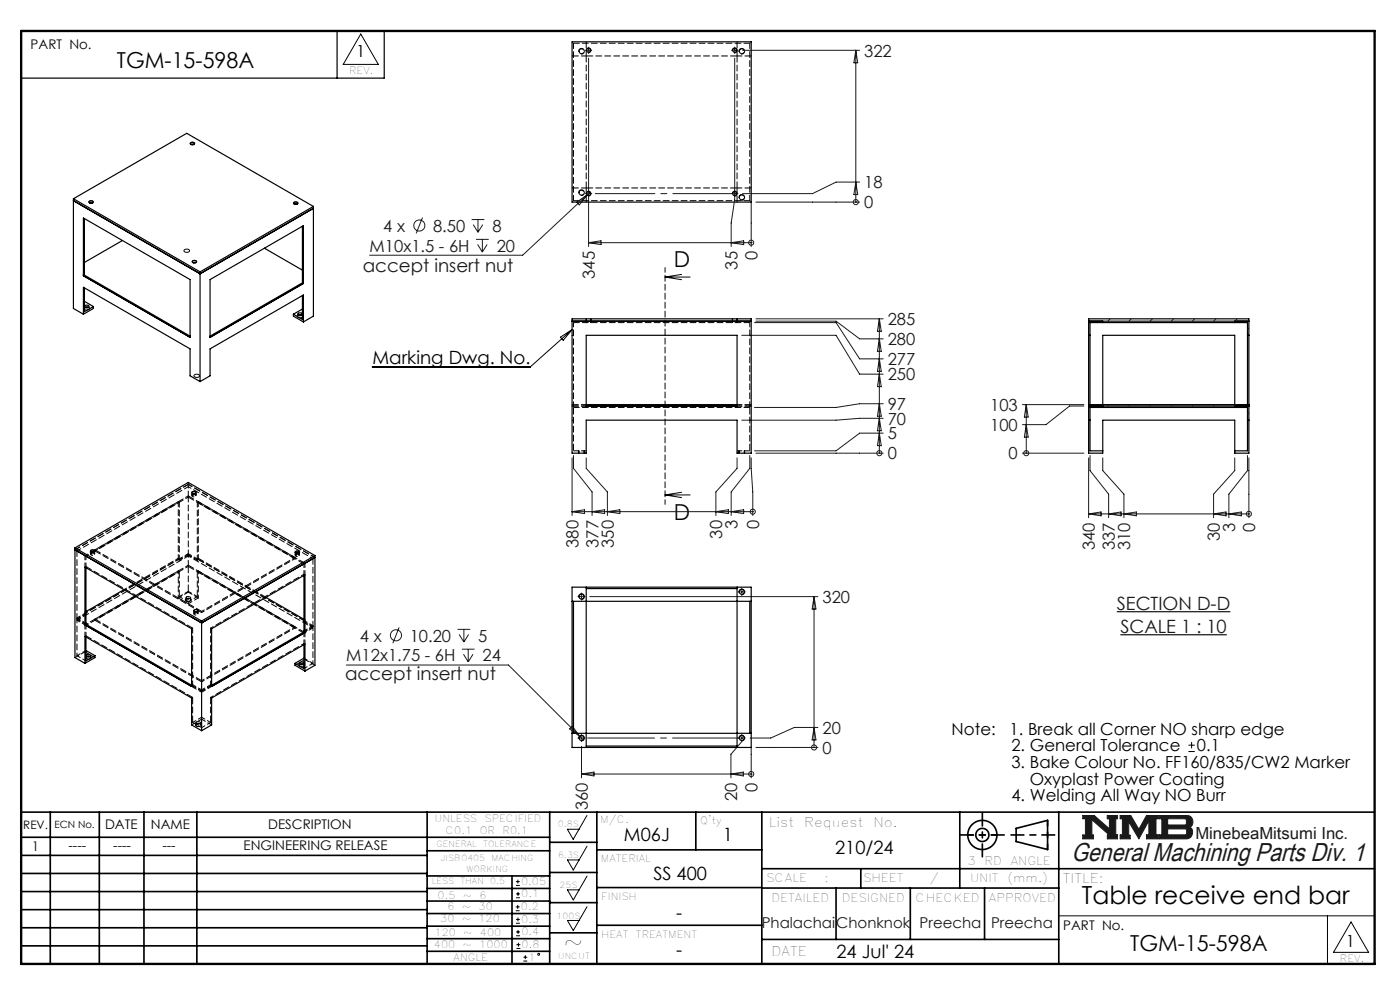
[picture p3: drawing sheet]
<svg xmlns="http://www.w3.org/2000/svg" width="297mm" height="210mm" viewBox="0 0 297 210" stroke-linecap="round" stroke-linejoin="round" font-family="sans-serif">
<g fill="none" stroke="#000" stroke-width=".35">
<path d="M4.5 172.3h287.1M4.5 177.6h112.1M10.7 172.3v32.2M21.1 172.3v32.2M30.5 172.3v32.2M41.8 172.3v32.2M90.6 172.3v32.2M116.6 172.3v32.2M116.6 178.7h10M126.6 172.3v32.2M147.6 172.3v8M161.6 172.3v32.2"/>
<path d="M203.6 172.3v16.1M215.6 175.7l6.6-1.7v6.2l-6.6-1.7zM224.6 172.3v32.2M4.5 185.3h86.1M4.5 181.4h86.1M4.5 189.1h86.1M4.5 193h86.1M4.5 196.8h86.1M90.6 199.1h26M90.6 193.8h26M90.6 188.5h26M90.6 191.1h26"/>
<path d="M90.6 180.5h26M90.6 185.8h26M90.6 196.5h26M108.6 185.8v18.5M116.6 185.1h10M116.6 191.5h10M116.6 197.9h10M126.6 196.3h35M126.6 188.3h35M126.6 180.3h35M161.6 184.3h130M161.6 199.3h63"/>
<path d="M161.6 188.4h63M177.4 188.4v10.9M182.6 184.3v4.1M193.1 188.4v10.9M208.9 188.4v10.9M4.5 200.6h86.1M90.6 201.8h26"/>
<circle cx="208.4" cy="177.1" r="3.1"/>
<circle cx="208.4" cy="177.1" r="1.39"/>
</g>
<path d="M229.7 173h2.4l3.3 2.8v-2.1h-.5v-.7h2.2v.7h-.4v3.4h.4v.8h-2.2v-.8h.4l-3.7-3.2v3.2h.4v.8h-2.3v-.8h.6v-3.4h-.6zM237.6 173h2.3l1.7 2.9 1.6-2.9h2.5v.7h-.5v3.4h.5v.8h-2.5v-.8h.5v-3l-2.1 3.8-2.1-3.6v2.9h.3v.7h-2.2v-.8h.5v-3.4h-.5zM245.9 173h6a1.34 1.34 0 0 1 1.1 1 1.34 1.34 0 0 1-.6 1.5 1.33 1.33 0 0 1 .5 1.4 1.33 1.33 0 0 1-1.2 1h-5.8v-.8h.6v-3.4h-.6zM247.7 173.7h3.8l.2 .2v.8l-.3 .3h-3.7zM247.7 175.8h3.8l.2 .3v.7l-.3 .3h-3.7z" fill="none" stroke="#191924" stroke-width=".21"/>
<path d="M76.5 7.2l3.8 6.5h-7.5zM124.5 173l-2.9 5-1.2-2.1h2.4M124.5 179.5l-2.9 5.1-1.2-2.2h2.4M124.5 185.8l-2.9 5.1-1.2-2.1h2.4M124.5 192.3l-2.9 5.1-1.2-2.1h2.4M224.6 194.3h67M281.6 194.3v10.2M286.6 195.6l3.7 6.4h-7.4z" fill="none" stroke="#000" stroke-width=".21"/>
<path d="M4.5 6.6h287.1" fill="none" stroke="#000" stroke-width=".21" stroke-dasharray="6.3 1.3 1.3 1.3" stroke-dashoffset="1.9"/>
<path d="M71.5 6.6v10M81.5 6.6v10h-77" fill="none" stroke="#000" stroke-width=".25"/>
<path d="M205.3 177.1h6.2M222.2 174v6.2" fill="none" stroke="#000" stroke-width=".35" stroke-dasharray="15.2 1.3 1.3 1.3" stroke-dashoffset="14.1"/>
<path d="M203.8 177.1h9.2M208.4 172.5v9.2M214.5 177.1h9.3" fill="none" stroke="#000" stroke-width=".35" stroke-dasharray="15.2 1.3 1.3 1.3" stroke-dashoffset="12.5"/>
<path d="M4.5 6.6h287.1v197.9h-287.1z" fill="none" stroke="#000" stroke-width=".5"/>
<path d="M229.7 173v.7h.6v3.4h-.6v.8h2.3v-.8h-.4v-3.2l3.7 3.2h-.4v.8h2.2v-.8h-.4v-3.4h.4v-.7h-2.2v.7h.5v2.1l-3.3-2.8zM237.6 173v.7h.5v3.4h-.5v.8h2.2v-.7h-.3v-2.9l2.1 3.6 2.1-3.8v3h-.5v.8h2.5v-.8h-.5v-3.4h.5v-.7h-2.5l-1.6 2.9-1.7-2.9zM247.7 175.8h3.8l.2 .3v.7l-.3 .3h-3.7zM245.9 173v.7h.6v3.4h-.6v.8h6.3l.5-.5 .3-.8-.1-.7-.5-.4a1.34 1.34 0 0 0 .6-1.5 1.34 1.34 0 0 0-1.1-1zM247.7 173.7h3.7l.3 .2v.9l-.3 .2h-3.7z" fill-rule="evenodd" fill="#191924"/>
<g fill="none" stroke="#191924" stroke-width=".21">
<path d="M124.6 10.7h.5M124.9 10.4v.5M124.9 12.3v40M155.6 10.7h.5M155.9 10.4v.5M155.9 12.3v30l-.8 5v5M157.5 10.7h24.9M181.6 10.7v32.2M181.6 10.7l.4 2.6h-.9zM181.6 38.6l.4 2.7h-.9zM182.4 38.6h-5l-5 2.5h-14.9M89.6 46.2l-1.3 3.3"/>
<path d="M100.1 46.6h2.6M100.4 47.6l1 1.7M101 50.8h2.7M101.3 51.9l1 1.6M101.4 46.6v2.7M102.3 50.8v2.7M102.4 47.6l-1 1.7M103.3 51.9l-1 1.6M122.3 42.9l2.3-1.5-1.7 2.1zM124.6 41.1h.5M124.9 51.5h34.5M124.9 51.5l2.6-.4v.8z"/>
<path d="M125.2 40.8l-14.3 13.3h-32.5M155.1 51.5l2.7-.4v.8zM155.6 41.1h.5M159.4 51.5h.1M159.4 42.9v9.4M160.4 42.9h22M181.6 42.9h.1M157.4 71.1h20l5 8.3h5M160.1 68.4h17.3l5 7.7h5M160.4 68.1h17l5 3.8h5M160.4 67.6h27M186.5 67.6v28.5"/>
<path d="M186.5 79.4l.5 2.6h-.9zM186.5 71.9l.5 2.6h-.9zM186.5 67.6l.5 2.7h-.9zM186.5 76.1l.5 2.7h-.9zM231 67.6l-.1 .1M235.5 67.6l-.5 .5M240 67.6l-.5 .5M244.5 67.6l-.5 .5M249 67.6l-.5 .5M253.5 67.6l-.5 .5M258 67.6l-.5 .5M262.4 67.6l-.5 .5"/>
<path d="M264.9 69.6l-.3 .3M121.4 97.1v12.3M121.7 96.6v2.8l3.9 5v5M124.4 97.1v2.3l4.5 5v5M156.4 97.1v2.3l-4.5 5v5M159.1 96.6v2.8l-4 5v5M159.4 97.1l.3 7.3v5M160.4 96.1h27M186.5 96.1h.1M186.5 88.7l.5 2.7h-.9zM186.5 91.9l.5 2.6h-.9zM186.5 85.6l.5 2.7h-.9z"/>
<path d="M187.4 88.7h-5l-5 .4h-20M187.4 91.9h-5l-5 3.7h-17.3M187.4 85.6h-5l-5 .8h-17.3M216.9 96.1h13M216.9 85.8h13M217.7 85.8v10.3M217.7 90.1l.4 2.6h-.8zM217.7 85.8l.4 2.7h-.8zM217.7 96.1h.1M229.9 86.1h-3l-5 4h-5M230.9 97.1v12.7M231.2 96.6v3.2l4 5v5"/>
<path d="M233.9 97.1v2.7l4.5 5v5M235.3 85.8l-.3 .3M239.8 85.8l-.3 .3M244.2 85.8l-.3 .3M248.7 85.8l-.3 .3M253.2 85.8l-.3 .3M257.7 85.8l-.3 .3M261.9 97.1v2.7l-4.4 5v5M262.2 85.8l-.3 .3M264.6 96.6v3.2l-3.9 5v5M264.9 97.1v12.7M264.9 87.6l-.3 .3"/>
<path d="M121.4 108.5h38.3M121.4 108.5l2.6-.4v.8zM125.6 108.5l2.7-.4v.8zM128.9 108.5l2.6-.4v.8zM151.9 108.5l2.6-.4v.8zM155.1 108.5l2.7-.4v.8zM159.7 108.5h.1M230.9 109h34M230.9 109l2.7-.4v.8zM235.2 109l2.6-.4v.8zM238.4 109l2.7-.4v.8zM257.5 109l2.6-.4v.8z"/>
<path d="M260.7 109l2.6-.4v.8zM264.9 109h.1M84.7 133.1l-1.4 3.3M97.1 133.5h2.7M97.4 134.6l1 1.6M98 137.7h2.7M98.3 138.8l1 1.6M98.4 133.5v2.7M99.3 137.7v2.7M99.4 134.6l-1 1.6M100.3 138.8l-1 1.6M123.1 126.6h.5"/>
<path d="M123.4 126.3v.5M125.1 126.6h48.4M157.1 125.6h.5M157.4 125.3v.5M172.7 126.6v32M172.7 126.6l.4 2.6h-.8zM73.5 141.1h34.4l15.1 15.1M120.8 154.6l.6-.6 1.6 2.2zM123 156.2l.7 .7M123.1 156.6h.5M123.4 156.3v.5M123.4 158.3v6.7"/>
<path d="M157.1 156.6h.5M157.4 156.3v.5M157.4 157.3l-2.3 2.7v5M159.4 158.6v6.4M160.4 158.6h13.1M172.7 154.3l.4 2.7h-.8zM172.7 158.6h.1M173.5 154.3h-5l-5 2.3h-4.4M123.4 164.2h36M123.4 164.2l2.6-.4v.8zM155.1 164.2l2.6-.4v.8zM159.4 164.2h.1"/>
<circle cx="89" cy="47.8" r="1.18"/>
<circle cx="159.4" cy="51.5" r=".54"/>
<circle cx="181.6" cy="42.9" r=".54"/>
<circle cx="186.5" cy="96.1" r=".54"/>
<circle cx="217.7" cy="96.1" r=".54"/>
<circle cx="159.7" cy="108.5" r=".54"/>
<circle cx="264.9" cy="109" r=".54"/>
<circle cx="84" cy="134.8" r="1.18"/>
<circle cx="172.7" cy="158.6" r=".54"/>
<circle cx="159.4" cy="164.2" r=".54"/>
</g>
<path d="M236.9 129.8h24.1M237.7 134.6h22.6" fill="none" stroke="#000" stroke-width=".24"/>
<g fill="none" stroke="#000" stroke-width=".21">
<path d="M122.8 11a.6 .6 0 0 1 .5-.7 .6 .6 0 0 1 .7 .6 .6 .6 0 0 1-.8 .6M124.4 10.8a.5 .5 0 0 1 .4-.6 .5 .5 0 0 1 .6 .5 .5 .5 0 0 1-.7 .5M155.4 10.8a.5 .5 0 0 1 .4-.6 .5 .5 0 0 1 .6 .5 .5 .5 0 0 1-.7 .5M156.8 11a.6 .6 0 0 1 .5-.7 .6 .6 0 0 1 .7 .6 .6 .6 0 0 1-.8 .6M40.4 30.3a.47 .47 0 0 1 .5-.2 .47 .47 0 0 1 .3 .5l-.6 .1-.3-.2zM18.9 42.7a.47 .47 0 0 1 .5-.2 .47 .47 0 0 1 .3 .5l-.7 .1-.2-.2zM39.1 53a.59 .59 0 0 1 .7-.2 .59 .59 0 0 1 .4 .5 .62 .62 0 0 1-.7 .2 .62 .62 0 0 1-.4-.5zM40.8 55.4a.47 .47 0 0 1 .5-.2 .47 .47 0 0 1 .4 .5l-.7 .1-.2-.2zM62.3 43a.47 .47 0 0 1 .5-.2 .47 .47 0 0 1 .4 .5h-.8l-.2-.2zM122.8 41a.6 .6 0 0 1 .5-.7 .6 .6 0 0 1 .7 .6 .6 .6 0 0 1-.8 .6M124.4 41.2a.5 .5 0 0 1 .4-.6 .5 .5 0 0 1 .6 .5 .5 .5 0 0 1-.7 .5M141.1 58.8h5.3"/>
<path d="M141.1 58.8l3.5 .5M144.6 58.2l-3.5 .6M155.4 41.2a.5 .5 0 0 1 .4-.6 .5 .5 0 0 1 .6 .5 .5 .5 0 0 1-.7 .5M156.8 42a.6 .6 0 0 1 .5-.7 .6 .6 0 0 1 .7 .6 .6 .6 0 0 1-.8 .6M17.9 65.2a.59 .59 0 0 1 .6-.1 .59 .59 0 0 1 .5 .5 .62 .62 0 0 1-.7 .2 .62 .62 0 0 1-.4-.5zM41.2 79.5a.59 .59 0 0 1 .7-.2 .59 .59 0 0 1 .4 .6 .62 .62 0 0 1-.7 .2 .62 .62 0 0 1-.4-.5zM63.2 66.9a.59 .59 0 0 1 .6-.2 .59 .59 0 0 1 .4 .5 .62 .62 0 0 1-.6 .2 .62 .62 0 0 1-.5-.5zM118.9 71.5l2.5-1.6-1.9 2.3zM121.4 69.9l-8.9 7.9h-33.5M124.4 67.6v.8M125.4 67.6v.8M155.4 67.6v.8"/>
<path d="M156.4 67.6v.8M122.8 95.6v.5M124 95.6v.5M156.8 95.6v.5M158 95.6v.5M19.2 116.8a.47 .47 0 0 1 .6-.2 .47 .47 0 0 1 .3 .5h-.7l-.2-.2zM40.7 104.4a.47 .47 0 0 1 .6-.2 .47 .47 0 0 1 .3 .5l-.7 .1-.2-.2zM62.6 117a.47 .47 0 0 1 .6-.2 .47 .47 0 0 1 .3 .5l-.6 .1-.3-.1zM141.1 105h5.3M141.1 105l3.5 .5M144.6 104.4l-3.5 .6M18.2 139.3a.59 .59 0 0 1 .7-.2 .59 .59 0 0 1 .4 .5 .62 .62 0 0 1-.7 .3 .62 .62 0 0 1-.4-.6z"/>
<path d="M39.4 127a.59 .59 0 0 1 .7-.1 .59 .59 0 0 1 .4 .5 .62 .62 0 0 1-.6 .2 .62 .62 0 0 1-.5-.5zM41.1 129.4a.47 .47 0 0 1 .6-.2 .47 .47 0 0 1 .3 .5l-.6 .1-.3-.1zM122.8 126.7a.6 .6 0 0 1 .5-.7 .6 .6 0 0 1 .7 .6 .6 .6 0 0 1-.8 .5M156.8 125.7a.6 .6 0 0 1 .5-.7 .6 .6 0 0 1 .7 .6 .6 .6 0 0 1-.8 .5M41.6 153.6a.59 .59 0 0 1 .6-.2 .59 .59 0 0 1 .4 .5 .62 .62 0 0 1-.6 .2 .62 .62 0 0 1-.5-.5zM63.5 140.9a.59 .59 0 0 1 .6-.2 .59 .59 0 0 1 .4 .6 .62 .62 0 0 1-.6 .2 .62 .62 0 0 1-.5-.5zM122.8 156.7a.6 .6 0 0 1 .5-.7 .6 .6 0 0 1 .7 .6 .6 .6 0 0 1-.8 .5M156.8 156.7a.6 .6 0 0 1 .5-.7 .6 .6 0 0 1 .7 .6 .6 .6 0 0 1-.8 .5M252.1 159.4h1.4M252.1 158.1h1.4M252.8 157.4v1.3M109.4 193.2h.8"/>
<path d="M109.4 192.4h.8M109.5 187.8h.8M109.5 187h.8M109.5 195.9h.8M109.5 195h.8M109.5 190.4h.8M109.5 189.6h.8M109.5 198.5h.8M109.5 197.7h.8M109.8 192v.8M109.9 186.6v.8M109.9 194.6v.8"/>
<path d="M109.9 189.2v.8M109.9 197.3v.8M110 200v.8M109.6 201.2h.8M109.6 200.4h.8M111 203.9h.9M111 203h.9M111.4 202.6v.9"/>
<circle cx="114.3" cy="202.4" r=".2"/>
</g>
<path d="M141.1 56.8v50.2M39.9 103.2l-23.6 13.7M39.9 117.9l-23.6 13.7M39.6 126.6a.44 .44 0 0 1 .5-.1 .44 .44 0 0 1 .3 .5 .49 .49 0 0 1-.6 .1 .49 .49 0 0 1-.3-.4l.1-.1M39.6 127a.44 .44 0 0 1 .5-.1 .44 .44 0 0 1 .3 .5 .49 .49 0 0 1-.6 .2 .49 .49 0 0 1-.3-.5l.1-.1M42.8 132.1l23.6-13.6M66.4 133.2l-23.6 13.6M41.7 153.2a.32 .32 0 0 0 0 .4 .32 .32 0 0 0 .4 .1 .33 .33 0 0 0 .5-.4 .33 .33 0 0 0-.5-.2l-.4 .1M41.7 153.6a.44 .44 0 0 1 .5-.1 .44 .44 0 0 1 .3 .5 .49 .49 0 0 1-.6 .1 .49 .49 0 0 1-.3-.5h.1" fill="none" stroke="#000" stroke-width=".21" stroke-dasharray="1.3 .6" stroke-dashoffset=".3"/>
<g fill="none" stroke="#191924" stroke-width=".21" stroke-dasharray="15.2 1.3 1.3 1.3">
<path d="M124.4 10.7h-.2M124.9 10.2v-.2M124.9 11.2v.1M125.4 10.7h.1M155.4 10.7h-.2M155.9 10.2v-.2M155.9 11.2v.1M156.4 10.7h.1M124.4 41.1h-.2M124.9 40.6v-.2M124.9 41.6v.1M125.4 41.1h.1"/>
<path d="M155.9 40.6v-.2M155.9 41.6v.1M156.4 41.1h.1M122.9 126.6h-.3M123.4 126.1v-.3M123.4 127.1v.2M123.9 126.6h.2M156.9 125.6h-.3M157.4 125.1v-.3M157.4 126.1v.2M157.9 125.6h.2M122.9 156.6h-.3"/>
<path d="M123.4 156.1v-.3M123.4 157.1v.2M123.9 156.6h.2M157.4 156.1v-.3M157.4 157.1v.2M157.9 156.6h.2"/>
</g>
<path d="M155.4 41.1h-29.1" fill="none" stroke="#191924" stroke-width=".21" stroke-dasharray="15.2 1.3 1.3 1.3" stroke-dashoffset="2.6"/>
<path d="M156.9 156.6h-32.2" fill="none" stroke="#191924" stroke-width=".21" stroke-dasharray="15.2 1.3 1.3 1.3" stroke-dashoffset="1"/>
<g fill="none" stroke="#000" stroke-width=".25">
<path d="M121.4 8.9h38v34h-38zM40.5 30.3a.36 .36 0 0 1 .4-.1 .36 .36 0 0 1 .2 .4 .36 .36 0 0 1-.4 .1 .36 .36 0 0 1-.2-.4zM40.6 30.6h.5zM15.6 42.6l26.8 15.5 24.1-13.9M15.6 42.2l24-13.9 26.9 15.5M15.6 42.2l26.8 15.5M15.6 42.2v23.2l2.1 1.3M17.7 46.2l22.6 13.1v12.3l-22.6-13.1zM17.9 46.4v11.7l-.2 .1 22.6 13.1M19 42.7a.36 .36 0 0 1 .4-.1 .36 .36 0 0 1 .2 .4 .36 .36 0 0 1-.4 .1 .36 .36 0 0 1-.2-.4zM19.1 43.1h.5zM26 51l-8.1 4.7"/>
<path d="M40.9 55.4a.36 .36 0 0 1 .5-.2 .36 .36 0 0 1 .1 .5 .36 .36 0 0 1-.4 .1 .36 .36 0 0 1-.2-.4zM41 55.7h.5zM42.4 57.7v23.2M44.6 59.3l19.8-11.4v12.2l-19.8 11.5zM56.1 52.7l8.1 4.6M62.4 43a.36 .36 0 0 1 .5-.2 .36 .36 0 0 1 .1 .5 .36 .36 0 0 1-.4 .1 .36 .36 0 0 1-.2-.4zM62.5 43.3h.5zM64.2 48v11.8l.2 .1-19.8 11.4M66.5 43.8l-24.1 13.9M66.5 43.8v23.3l-2.1 1.2M17.7 66.7v-5.8l22.6 13.1v5.7l2.1 1.2M17.9 65a.53 .53 0 0 1 .6-.3 .53 .53 0 0 1 .4 .4 .67 .67 0 0 1-1 0"/>
<path d="M17.9 61.1v5l1.9-1.1M17.9 63.9l1.9 1.1M18 65.2h.8M19.8 65v.4l-2.1 1.3M62.2 66.7v.4l2.2 1.2M63.3 66.9h.7M64.2 66.6l-.1-.1a.48 .48 0 0 0-.5-.2 .48 .48 0 0 0-.4 .5 .69 .69 0 0 0 1-.1M64.2 62.7v5.1l-2-1.1M64.2 65.6l-2 1.1M64.4 68.3v-5.7l-19.8 11.4v5.7l-2.2 1.2M121.4 67.6h38v28.5h-3v-7h-32v7h-3zM121.4 68.1h38"/>
<path d="M124.4 71.1h32v15h-32zM230.9 67.6h34v28.5h-3v-7h-28v7h-3zM230.9 68.1h34M230.9 71.1h.3M233.9 68.1v.3M261.9 68.1v.3M264.6 71.1h.3M124.4 85.8h32M230.9 86.1h34M230.9 85.8h34M230.9 89.1h.3M231.2 85.8v-17.4h33.4v17.4"/>
<path d="M233.9 85.8v-14.7h28v14.7M233.9 95.6h-2.7v-9.2h33.4v9.2h-2.7M233.9 86.1v.3M261.9 86.1v.3M264.6 89.1h.3M15.9 116.6l26.9 15.5 24-13.8M15.9 116.2l24-13.9 26.9 15.6M15.9 116.2l26.9 15.5M15.9 116.2v23.3l2.1 1.2M19.3 116.8a.36 .36 0 0 1 .5-.2 .36 .36 0 0 1 .2 .5 .36 .36 0 0 1-.5 .1 .36 .36 0 0 1-.2-.4zM19.4 117.1h.5zM40.8 104.4a.36 .36 0 0 1 .5-.2 .36 .36 0 0 1 .1 .5 .36 .36 0 0 1-.4 .1 .36 .36 0 0 1-.2-.4z"/>
<path d="M40.9 104.7h.5zM62.7 117a.36 .36 0 0 1 .5-.1 .36 .36 0 0 1 .2 .4 .36 .36 0 0 1-.5 .1 .36 .36 0 0 1-.2-.4zM62.8 117.4h.5zM66.8 117.9l-24 13.8M66.8 117.9v23.2l-2.1 1.2M18 120.3l22.7 13.1v12.2l-22.7-13.1zM18.2 139a.53 .53 0 0 1 .6-.2 .53 .53 0 0 1 .4 .4 .67 .67 0 0 1-1 0M18.2 120.4v11.8l-.2 .1 22.7 13.1M18.2 135.1v5.1l1.9-1.1M18.2 138l1.9 1.1M18.4 139.3h.7M20.1 139.1v.4l-2.1 1.2"/>
<path d="M26.3 125.1l-8.1 4.6M41.2 129.4a.36 .36 0 0 1 .5-.1 .36 .36 0 0 1 .2 .4 .36 .36 0 0 1-.5 .2 .36 .36 0 0 1-.2-.5zM41.3 129.8h.5zM42.8 131.7v23.3M44.9 133.4l19.8-11.5v12.3l-19.8 11.4zM56.4 126.7l8.1 4.7M64.5 122.1v11.7l.2 .1-19.8 11.5M64.5 136.8v5l-1.9-1.1M64.5 139.6l-1.9 1.1M121.4 124.6h38v34h-38zM121.4 127.6h38M121.7 127.6v28"/>
<path d="M124.4 124.6v34M124.4 124.9h32M156.4 124.6v34M159.1 127.6v28M18 140.7v-5.7l22.7 13.1v5.7l2.1 1.2M62.6 140.7v.4l2.1 1.2M63.6 140.9h.8M64.5 140.6l-.1-.1a.46 .46 0 0 0-.6-.1 .46 .46 0 0 0-.2 .5 .69 .69 0 0 0 .9-.1M64.7 142.3v-5.7l-19.8 11.5v5.7l-2.1 1.2M121.4 155.6h38M124.4 158.3h32"/>
<circle cx="124.9" cy="10.7" r=".43"/>
<circle cx="155.9" cy="10.7" r=".43"/>
<circle cx="124.9" cy="41.1" r=".43"/>
<circle cx="155.9" cy="41.1" r=".43"/>
<circle cx="123.4" cy="126.6" r=".51"/>
<circle cx="157.4" cy="125.6" r=".51"/>
<circle cx="123.4" cy="156.6" r=".51"/>
<circle cx="157.4" cy="156.6" r=".51"/>
</g>
<g fill="none" stroke="#000" stroke-width=".21" stroke-dasharray="1.3 .6">
<path d="M121.7 11.9h-.3M122.9 10.9a.51 .51 0 0 1 .7-.5 .51 .51 0 0 1 .1 .9 .51 .51 0 0 1-.8-.3v-.1M124.4 8.9v.3M156.4 11.9v28M156.4 8.9v.3M156.9 10.9a.51 .51 0 0 1 .7-.5 .51 .51 0 0 1 .1 .9 .51 .51 0 0 1-.8-.3v-.1M159.1 9.2h-37.4M159.4 11.9h-.3M121.7 39.9h-.3M124.4 39.9v-28M159.4 39.9h-.3M122.9 40.9a.51 .51 0 0 1 .7-.5 .51 .51 0 0 1 .1 .9 .51 .51 0 0 1-.8-.3v-.1"/>
<path d="M124.4 42.6v.3M156.4 42.9v-.3M156.9 41.9a.51 .51 0 0 0 .7 .4 .51 .51 0 0 0 .1-.8 .51 .51 0 0 0-.8 .2v.2M159.1 42.6h-37.4M121.7 71.1h-.3M124.4 68.1v.3M124.4 67.6v.5M125.3 68.1v-.5M125.3 68.4v-.3M155.4 67.6v.5M155.4 68.1v.3M156.3 68.1v-.5"/>
<path d="M156.3 68.4v-.3M156.4 68.4v-.3M159.1 68.4h-37.4M159.4 71.1h-.3M121.4 86.1h.3M121.4 85.8h.3M121.4 89.1h.3M121.7 85.8v.3M121.7 86.4h37.4M121.7 86.1h-.3M122.9 95.6v.5M123.9 96.1v-.5"/>
<path d="M124.4 86.1v.3M156.4 86.4v-.3M156.9 95.6v.5M157.9 96.1v-.5M159.1 85.8v.3M159.1 86.1h.3M159.1 85.8h.3M159.1 89.1h.3M159.4 86.1h-.3M18.2 118l-.2-.1M19.2 116.9v.4M19.2 117.3v.3"/>
<path d="M19.3 117.1h.1M20 117.5l.1-.2-.2-.2M20.1 117.3v-.4M20.1 117.6v-.3M20.1 116.6l22.7 13.1M20.1 116.9l22.7 13M20.1 116.6v.3M37.8 118.4v.3M37.8 118.7l.2 .1M38 118.5l-.2-.1M38 118.8l-.2-.1M38 118.5v.3"/>
<path d="M38 106.5l-.2-.1M39.9 117.4v.3M39.9 102.3v.4M39.9 105.2l22.7 13.1M39.9 119.9l22.7 13.1M39.9 105.4v-.2M39.9 105.4l22.7 13.1M39.9 102.7v.5M39.9 117.7v.2M40.7 104.5v.4M40.7 104.9v.3M40.8 104.7h.1"/>
<path d="M41.4 105.1l.2-.2-.2-.2M41.6 104.9v-.4M41.6 105.2v-.3M41.9 118.5v.3M41.9 118.8l.2-.1M41.9 106.5l22.6 13.1M42.1 118.4l-.2 .1M42.1 118.4v.3M42.1 118.7l-.2 .1M42.1 118.7l22.6 13M42.1 106.4l22.6 13.1M42.1 106.4l-.2 .1"/>
<path d="M62.6 118.5v-.2M62.6 117.2v.4M62.6 117.6v.2M62.8 117.4h.1M63.4 117.7l.1-.2-.2-.1M63.5 117.6v-.4M63.5 117.8v-.2M64.7 119.5l-.2 .1M16.3 131.1v.2M18 129.9l.2 .1M18 130.1l.2 .1M18 132.5l.2-.1"/>
<path d="M18 132.5l.2 .2M18.2 139.1v.4M18.2 129.7l-.2 .2M18.2 132.4l-.2 .1M18.2 132.2v.2M18.2 120.2l22.7 13M18.2 130.2l-.2-.1M18.2 134.9l22.7 13M18.2 120.2l-.2 .1M18.2 120.2v.2M18.2 134.9l-.2 .1M18.2 134.9v.2"/>
<path d="M18.2 139.2v-.2M19.2 139.5v-.4M20.1 131.3l22.7 13.1M20.1 131.6l22.7 13M20.1 131.3v.3M38 121.2l-.2-.1M39.4 126.8v.4M39.9 125.4v.2M39.9 120.1v-.2M39.9 120.1l22.7 13.1M39.9 127.7v.4M40.5 127.2v-.4"/>
<path d="M40.7 133.4l.2-.2M41.1 129.6v.4M41.1 130v.2M41.3 129.8h.1M41.9 121.2l22.6 13.1M41.9 130.1l.1-.2-.2-.1M42 130v-.4M42 130.2v-.2M42.1 121.1l22.6 13.1M42.1 121.1l-.2 .1M42.8 129.9v-.2M44.9 133.4l-.2-.2"/>
<path d="M56.4 126.7l-14.3-8.3M62.6 133v.2M64.5 131.6l.2-.1M64.5 133.8v.3M64.5 131.9l.2-.2M64.5 134.1l.2 .1M64.5 121.8v.3M64.5 136.5v.3M64.5 134.3l.2-.1M64.7 131.5l-.2-.1M64.7 134.2l-.2-.1M64.7 131.7l-22.6-13"/>
<path d="M64.7 131.7l-.2 .2M64.7 121.9l-.2-.1M64.7 136.6l-.2-.1M66.4 132.7v.3M40.7 145.4l.2-.2M40.7 145.6l.2-.1M40.7 148.1l.2-.2M40.9 145.2v.3M40.9 145.5l-.2 .1M41.6 153.4v.4M42.6 153.8v-.4M44.7 145.2l.2 .2"/>
<path d="M44.7 145.2v.3M44.7 145.5l.2 .1M44.7 147.9l.2 .2M44.9 145.6l-.2-.1M63.5 140.7v.4M64.5 140.6v.2M64.5 141.1v-.4"/>
</g>
<path d="M124.4 11.9h32M124.4 39.9h32M38 121.2v5.3M39.9 120.1v5.3M41.9 121.2v5.3M40.9 147.9v5.3M44.7 147.9v5.3" fill="none" stroke="#000" stroke-width=".21" stroke-dasharray="1.3 .6" stroke-dashoffset="-.1"/>
<path d="M121.7 9.2v33.4M159.1 42.6v-33.4M16.3 116.9v14.4M39.9 102.7l-24 13.9M66.4 118.5v14.5" fill="none" stroke="#000" stroke-width=".21" stroke-dasharray="1.3 .6" stroke-dashoffset=".1"/>
<g fill="none" stroke="#000" stroke-width=".21" stroke-dasharray="1.3 .6" stroke-dashoffset=".2">
<path d="M124.4 9.2v2.7M124.4 11.9h-2.7M156.4 11.9v-2.7M159.1 11.9h-2.7M121.7 39.9h2.7M124.4 39.9v2.7M156.4 39.9h2.7M156.4 42.6v-2.7M121.7 86.1h2.7M121.7 85.8h2.7M121.7 95.6h2.7M124.4 86.1h-2.7"/>
<path d="M156.4 86.1h2.7M156.4 85.8h2.7M156.4 95.6h2.7M159.1 86.1h-2.7M37.8 106.4v12.3M38 106.5v12.3M39.9 105.4v12.3M41.9 106.5v12.3M42.1 106.4v12.3M40.9 133.2v12.3M44.7 133.2v12.3"/>
</g>
<path d="M121.7 86.4v9.2M159.1 86.4v9.2" fill="none" stroke="#000" stroke-width=".21" stroke-dasharray="1.3 .6" stroke-dashoffset="-.2"/>
<g fill="none" stroke="#000" stroke-width=".21" stroke-dasharray="1.3 .6" stroke-dashoffset=".4">
<path d="M121.7 68.4v17.7M159.1 68.4v17.7M18 117.9v2.4M64.7 119.5v2.4M66.8 118.3l-26.9-15.6M18 132.5v2.5M18 138.3l-2.1 1.2M20.1 139.5l-2.1-1.2M37.8 126.8l2.1 1.3M39.9 128.1l2.2-1.3M39.9 125.6l-2.1 1.2M42.1 126.8l-2.2-1.2"/>
<path d="M64.7 134.2v2.4M64.7 139.9l-2.1 1.2M42.8 152.6l-2.1 1.2M44.9 153.8l-2.1-1.2M66.8 141.1l-2.1-1.2"/>
</g>
<g fill="none" stroke="#000" stroke-width=".21" stroke-dasharray="1.3 .6" stroke-dashoffset=".6">
<path d="M19.4 117.1a.22 .22 0 0 0-.2 .3 .22 .22 0 0 0 .3 .1h.5M20.1 116.6l19.8-11.4M37.8 118.4l-11.5 6.7M37.8 118.7l-19.8 11.4M37.8 106.4l-19.8 11.5M38 106.5l-19.8 11.5M39.9 119.9l-19.8 11.4M39.9 105.4l-19.8 11.5M40.9 104.7a.22 .22 0 0 0-.2 .3 .22 .22 0 0 0 .3 .1h.4M62.6 118.3l-19.8 11.4M62.6 118.5l-19.8 11.4M62.8 117.4a.22 .22 0 0 0-.2 .2 .22 .22 0 0 0 .3 .2l.5-.1"/>
<path d="M66.4 118.5l-26.5-15.3M16.3 131.6l26.5 15.2M37.8 121.1l-19.8 11.4M37.8 121.1v5.7M38 121.2l-19.8 11.5M39.9 120.1l-19.8 11.5M41.3 129.8a.22 .22 0 0 0-.2 .2 .22 .22 0 0 0 .3 .2l.5-.1M42.1 121.1v5.7M42.8 132.1l-26.5-15.2M62.6 133l-19.8 11.4M62.6 133.2l-19.8 11.4M64.5 121.8l-19.8 11.4"/>
<path d="M64.5 136.5l-19.8 11.4M66.4 133.2l-26.5-15.3"/>
</g>
<g fill="none" stroke="#000" stroke-width=".21" stroke-dasharray="1.3 .6" stroke-dashoffset=".5">
<path d="M18.2 118v2.2M19.3 117.4a.38 .38 0 0 0 .3 .5 .38 .38 0 0 0 .5-.3 .5 .5 0 0 0-.8-.2M38 118.8l1.9-1.1M39.9 117.4l-1.9 1.1M39.9 117.7l-1.9 1.1M39.9 117.7l2 1.1M40.8 105a.38 .38 0 0 0 .3 .5 .38 .38 0 0 0 .5-.3 .5 .5 0 0 0-.8-.2M41.9 118.5l-2-1.1M41.9 118.8l-2-1.1M62.8 117.6a.38 .38 0 0 0 .2 .5 .38 .38 0 0 0 .5-.3 .5 .5 0 0 0-.7-.2M64.5 119.6v2.2M16.3 131.1l1.9 1.1"/>
<path d="M16.3 131.3l1.9 1.1M16.3 131.3l1.9-1.1M16.3 139.1l1.9 1.1M18.2 130l-1.9 1.1M18.2 130.2l-1.9 1.1M18.2 132.4l-1.9-1.1M18.2 132.7v2.2M18.2 138l-1.9 1.1M39.9 125.4l-1.9 1.1M39.9 127.7l-1.9-1.2M41.3 130a.38 .38 0 0 0 .2 .5 .38 .38 0 0 0 .5-.3 .5 .5 0 0 0-.7-.2M41.9 126.5l-2-1.1"/>
<path d="M41.9 126.5l-2 1.2M64.5 133.8l1.9-1.1M64.5 134.1l1.9-1.1M64.5 131.9l1.9 1.1M64.5 134.3v2.2M66.4 132.7l-1.9-1.1M66.4 133l-1.9-1.1M66.4 133l-1.9 1.1M40.9 145.2l1.9 1.1M40.9 145.5l1.9 1.1M40.9 153.2l1.9-1.1M40.9 153.2l1.9 1.1"/>
<path d="M42.8 146.3l1.9-1.1M42.8 146.6l1.9-1.1M42.8 146.6l-1.9-1.1M42.8 152.1l1.9 1.1M42.8 154.3l1.9-1.1M44.7 145.5l-1.9 1.1M64.5 141.8l1.9-1.1M66.4 140.7l-1.9-1.1"/>
</g>
<path d="M19.9 117.1a.22 .22 0 0 1 .2 .3 .22 .22 0 0 1-.3 .2 .3 .3 0 0 1-.4 0 .3 .3 0 0 1-.1-.5M41.4 104.7a.22 .22 0 0 1 .2 .3 .22 .22 0 0 1-.3 .1 .3 .3 0 0 1-.4 0 .3 .3 0 0 1-.1-.4M63.3 117.4a.22 .22 0 0 1 .2 .2 .22 .22 0 0 1-.3 .2 .3 .3 0 0 1-.4 0 .3 .3 0 0 1 0-.4M41.8 129.8a.22 .22 0 0 1 .2 .2 .22 .22 0 0 1-.3 .2 .3 .3 0 0 1-.4 0 .3 .3 0 0 1 0-.4" fill="none" stroke="#000" stroke-width=".21" stroke-dasharray="1.3 .6" stroke-dashoffset=".8"/>
<path d="M39.9 103.2v2M39.9 117.9v2" fill="none" stroke="#000" stroke-width=".21" stroke-dasharray="1.3 .6" stroke-dashoffset="1"/>
<path d="M16.3 131.6v7.5M66.4 133.2v7.5" fill="none" stroke="#000" stroke-width=".21" stroke-dasharray="1.3 .6" stroke-dashoffset=".7"/>
<path d="M19.1 139.3a.34 .34 0 0 1 0 .5 .34 .34 0 0 1-.5 0 .28 .28 0 0 1-.3-.1 .28 .28 0 0 1 .1-.4M64.4 140.9a.34 .34 0 0 1 0 .5 .34 .34 0 0 1-.5 0 .28 .28 0 0 1-.4-.1 .28 .28 0 0 1 .1-.4" fill="none" stroke="#000" stroke-width=".21" stroke-dasharray="1.3 .6" stroke-dashoffset=".9"/>
<text font-size="5.5" fill="#191924" x="227.3" y="182.7">General Machining Parts Div. 1</text>
<text font-size="5.3" x="229.5" y="191.7">Table receive end bar</text>
<text font-size="4.9" x="119.6" y="201.6">~</text>
<g font-size="4.7">
<text x="24.8" y="14.4">TGM-15-598A</text>
<text x="143" y="56.6">D</text>
<text x="143" y="110.3">D</text>
<text x="239.8" y="201.7">TGM-15-598A</text>
</g>
<g font-size="3.9" fill="#191924">
<text x="76.9" y="57.7">accept insert nut</text>
<text x="236.9" y="129.3">SECTION D-D</text>
<text x="237.7" y="134.2">SCALE 1 : 10</text>
<text x="73.2" y="144.1">accept insert nut</text>
</g>
<g font-size="3.9">
<text x="79" y="77.2">Marking Dwg. No.</text>
<text x="132.4" y="178.4">M06J</text>
<text x="153.3" y="178.4">1</text>
<text x="177.2" y="181.1">210/24</text>
<text x="138.6" y="186.7">SS 400</text>
<text x="143.5" y="194.9">-</text>
<text x="143.5" y="202.9">-</text>
<text x="177.4" y="203.3">24 Jul' 24</text>
</g>
<g font-size="3.5">
<text x="75.6" y="12.1">1</text>
<text x="201.9" y="155.9">Note:</text>
<text x="214.2" y="155.9">1. Break all Corner NO sharp edge</text>
<text x="214.6" y="159.4">2. General Tolerance</text>
<text x="253.9" y="159.4">0.1</text>
<text x="214.6" y="162.9">3. Bake Colour No. FF160/835/CW2 Marker</text>
<text x="218.5" y="166.5">Oxyplast Power Coating</text>
<text x="214.6" y="170">4. Welding All Way NO Burr</text>
<text x="285.5" y="200.9">1</text>
</g>
<g font-size="3.5" fill="#191924">
<text x="183.3" y="12">322</text>
<text x="183.3" y="40">18</text>
<text x="183.3" y="44.2">0</text>
<text x="78.4" y="53.4">M10x1.5 - 6H</text>
<text x="81.3" y="49.2">4 x</text>
<text x="91.9" y="49.2">8.50</text>
<text x="104.4" y="49.2">8</text>
<text x="105.4" y="53.4">20</text>
<text x="126.2" y="59.1" transform="rotate(-90 126.2 59.1)">345</text>
<text x="156.4" y="57.2" transform="rotate(-90 156.4 57.2)">35</text>
<text x="160.7" y="55.2" transform="rotate(-90 160.7 55.2)">0</text>
<text x="188.3" y="69">285</text>
<text x="188.3" y="73.2">280</text>
<text x="188.3" y="77.5">277</text>
<text x="188.3" y="80.7">250</text>
<text x="188.3" y="87">97</text>
<text x="210.1" y="87.2">103</text>
<text x="188.3" y="93.2">5</text>
<text x="188.3" y="90.1">70</text>
<text x="210.1" y="91.4">100</text>
<text x="188.3" y="97.5">0</text>
<text x="214" y="97.5">0</text>
<text x="156.5" y="112.3" transform="rotate(-90 156.5 112.3)">3</text>
<text x="161" y="112.3" transform="rotate(-90 161 112.3)">0</text>
<text x="262" y="112.8" transform="rotate(-90 262 112.8)">3</text>
<text x="266.3" y="112.8" transform="rotate(-90 266.3 112.8)">0</text>
<text x="122.7" y="116.2" transform="rotate(-90 122.7 116.2)">380</text>
<text x="126.9" y="116.2" transform="rotate(-90 126.9 116.2)">377</text>
<text x="130.2" y="116.2" transform="rotate(-90 130.2 116.2)">350</text>
<text x="153.2" y="114.2" transform="rotate(-90 153.2 114.2)">30</text>
<text x="232.3" y="116.7" transform="rotate(-90 232.3 116.7)">340</text>
<text x="236.5" y="116.7" transform="rotate(-90 236.5 116.7)">337</text>
<text x="239.8" y="116.7" transform="rotate(-90 239.8 116.7)">310</text>
<text x="258.8" y="114.7" transform="rotate(-90 258.8 114.7)">30</text>
<text x="174.5" y="127.9">320</text>
<text x="76.4" y="136.1">4 x</text>
<text x="86.9" y="136.1">10.20</text>
<text x="101.5" y="136.1">5</text>
<text x="73.5" y="140.3">M12x1.75 - 6H</text>
<text x="102.4" y="140.3">24</text>
<text x="174.5" y="155.6">20</text>
<text x="174.5" y="159.9">0</text>
<text x="160.7" y="167.9" transform="rotate(-90 160.7 167.9)">0</text>
<text x="124.7" y="171.8" transform="rotate(-90 124.7 171.8)">360</text>
<text x="156.4" y="169.9" transform="rotate(-90 156.4 169.9)">20</text>
<text x="253.6" y="178.1">MinebeaMitsumi Inc.</text>
</g>
<g font-size="3.2" fill="#191924">
<text x="161.6" y="196.8">Phalachai</text>
<text x="177.4" y="196.8">Chonknok</text>
<text x="195.1" y="196.8">Preecha</text>
<text x="210.2" y="196.8">Preecha</text>
</g>
<g font-size="2.8">
<text x="6.5" y="10.4">PART No.</text>
<text x="22.3" y="175.9">DATE</text>
<text x="32" y="175.9">NAME</text>
<text x="56.9" y="175.9">DESCRIPTION</text>
<text x="163.1" y="175.3">List</text>
<text x="170.6" y="175.3">Request</text>
<text x="185.3" y="175.3">No.</text>
<text x="6.8" y="180.6">1</text>
<text x="14.5" y="180.3">----</text>
<text x="24" y="180.3">----</text>
<text x="34.5" y="180.3">---</text>
<text x="51.7" y="180.3">ENGINEERING RELEASE</text>
<text x="225.5" y="187.2">TITLE:</text>
<text x="225.6" y="197.2">PART No.</text>
<text x="163.7" y="202.9">DATE</text>
</g>
<g font-size="2.5">
<text x="4.9" y="175.9">REV.</text>
<text x="205.2" y="183.5">3</text>
<text x="208.9" y="183.5">RD</text>
<text x="214.4" y="183.5">ANGLE</text>
<text x="162.5" y="187.2">SCALE</text>
<text x="163.7" y="191.4">DETAILED</text>
<text x="174.9" y="187.2">:</text>
<text x="178.6" y="191.4">DESIGNED</text>
<text x="183.1" y="187.2">SHEET</text>
<text x="194.2" y="191.4">CHECKED</text>
<text x="197.2" y="187.2">/</text>
<text x="205.8" y="187.2">UNIT</text>
<text x="209.8" y="191.4">APPROVED</text>
<text x="213.7" y="187.2">(mm.)</text>
</g>
<g font-size="2.1">
<text x="74.1" y="15.7">REV.</text>
<text x="11.6" y="175.6">ECN No.</text>
<text x="92.2" y="174.4">UNLESS</text>
<text x="94.5" y="177">C0.1</text>
<text x="101.8" y="177">OR</text>
<text x="102.8" y="174.4">SPECIFIED</text>
<text x="106.6" y="177">R0.1</text>
<text x="127.3" y="174.6">M/C.</text>
<text x="148.6" y="174.7">Q'ty</text>
<text x="127.5" y="182.7">MATERIAL</text>
<text x="92.8" y="190.7">0.5</text>
<text x="98.2" y="190.7">~</text>
<text x="101.7" y="190.7">6</text>
<text x="110.6" y="187.7">0.05</text>
<text x="110.6" y="190.4">0.1</text>
<text x="127.6" y="190.8">FINISH</text>
<text x="93.4" y="195.6">30</text>
<text x="94.9" y="193">6</text>
<text x="98" y="195.6">~</text>
<text x="98" y="193">~</text>
<text x="101.5" y="195.6">120</text>
<text x="101.5" y="193">30</text>
<text x="110.5" y="193.1">0.2</text>
<text x="110.6" y="195.8">0.3</text>
<text x="92.1" y="201">400</text>
<text x="92.2" y="198.5">120</text>
<text x="96.2" y="203.8">ANGLE</text>
<text x="98.2" y="201">~</text>
<text x="98.3" y="198.5">~</text>
<text x="101.7" y="201">1000</text>
<text x="101.8" y="198.5">400</text>
<text x="110.6" y="198.4">0.4</text>
<text x="110.7" y="201.1">0.8</text>
<text x="112.1" y="203.8">1</text>
<text x="127.6" y="198.9">HEAT</text>
<text x="134.9" y="198.9">TREATMENT</text>
<text x="284.3" y="204">REV.</text>
</g>
<g font-size="1.8">
<text x="92.6" y="179.6">GENERAL</text>
<text x="102.5" y="179.6">TOLERANCE</text>
<text x="118.4" y="175.5">0.8S</text>
<text x="93.5" y="182.6">JISB0405</text>
<text x="99" y="184.9">WORKING</text>
<text x="104.3" y="182.6">MACHING</text>
<text x="118.4" y="182">6.3S</text>
<text x="91.6" y="187.6">LESS</text>
<text x="97.7" y="187.6">THAN</text>
<text x="104" y="187.6">0.5</text>
<text x="118.7" y="188.3">25S</text>
<text x="118.1" y="194.8">100S</text>
<text x="118.4" y="203.3">UNCUT</text>
</g>
</svg>
